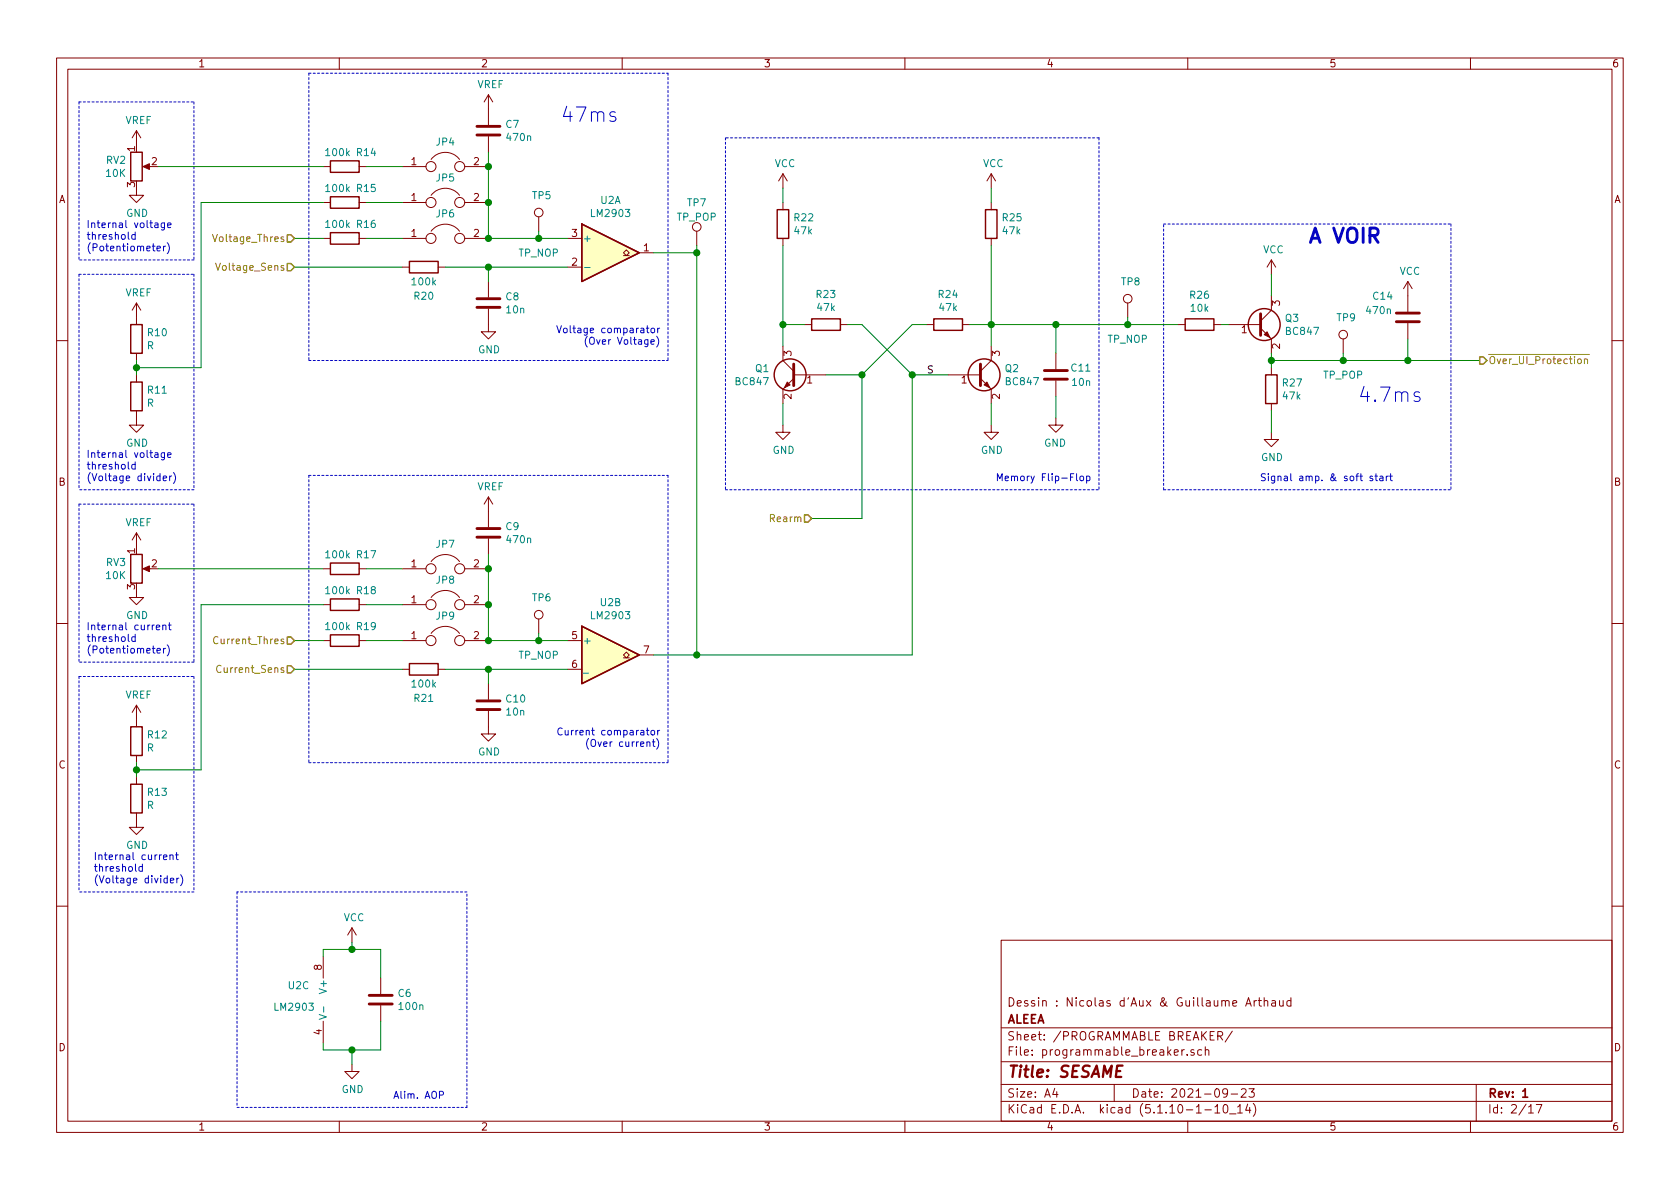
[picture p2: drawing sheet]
<svg xmlns="http://www.w3.org/2000/svg" width="297mm" height="210mm" viewBox="0 0 297 210" stroke-linecap="round" stroke-linejoin="round" font-family="sans-serif">
<g fill="none" stroke="#840000" stroke-width=".18">
<path d="M10 10.3h277v189.9h-277zM12 12.2h273v186.1h-273zM60 10.3v1.9M86.4 16.8v5.3M86.4 16.8l-.8 1.2M86.4 16.8l.7 1.2M110 10.3v1.9M160 10.3v1.9M210 10.3v1.9M260 10.3v1.9M24.1 33.3v1.2h1.3l-1.3 1.3-1.2-1.3h1.2M24.1 23.1v2.5"/>
<path d="M24.1 23.1l-.7 1.3M24.1 23.1l.8 1.3M25.7 29.5h1M57.1 29.5h1.3M57.1 35.8h1.3M63.5 29.5h1.3M63.5 35.8h1.3M71.1 29.5h4.2M71.1 35.8h4.2M76.2 28.2a3.2 3.2 0 0 1 5.1 0M76.2 34.5a3.2 3.2 0 0 1 5.1 0M82.2 29.5h4.2"/>
<path d="M82.2 35.8h4.2M86.4 24.1v2.8M95.2 38.3v2.6M138.4 30.7v2.6M138.4 35.8v1.3M138.4 30.7l-.7 1.3M138.4 30.7l.8 1.3M175.3 30.7v2.6M175.3 35.8v1.3M175.3 30.7l-.8 1.3M175.3 30.7l.7 1.3M24.1 53.6v3.8"/>
<path d="M24.1 53.6l-.7 1.3M24.1 53.6l.8 1.3M57.1 42.2h1.3M63.5 42.2h1.3M71.1 47.2h1.3M71.1 42.2h4.2M76.2 40.9a3.2 3.2 0 0 1 5.1 0M77.5 47.2h1.2M82.2 42.2h4.2M86.4 54.6v4.1h1.2l-1.2 1.2-1.3-1.2h1.3M86.4 49.8v2.8M100.3 47.2h2.6"/>
<path d="M100.3 42.2h2.6M110.2 45.2h.5l-.5-.5 .5-.5 .6 .5-.6 .5h.6M113 44.7h2.6M123.2 40.9v2.5M138.4 42.2v1.2M142.2 57.4h1.3M148.6 57.4h1.3M163.8 57.4h1.3M170.2 57.4h1.2M175.3 42.2v1.2M199.4 53.6v2.5M208.3 57.4h1.2"/>
<path d="M214.6 57.4h1.3M217.2 57.4h5.7M222.9 58l1.9 1.9v2.6M224.8 46v2.5M224.8 52.3v2.6l-1.9 1.9M224.8 46l-.8 1.2M224.8 46l.8 1.2M237.5 59.9v2.6M248.9 49.8l-.7 1.2M248.9 49.8v5.3M248.9 57.1v2.8M248.9 49.8l.8 1.2"/>
<path d="M10 60.2h2M24.1 72.6v2.6h1.3l-1.3 1.2-1.2-1.2h1.2M24.1 62.5v1.2M24.1 66.3v1.3M138.4 75.2v1.2h1.3l-1.3 1.3-1.2-1.3h1.2M138.4 61.2v2.5l1.9 2M140.3 66.9l-1.9 1.9v2.6M140.3 66.3h5.7M167.6 66.3h5.8M173.4 66.9l1.9 1.9v2.6M175.3 75.2v1.2h1.2l-1.2 1.3-1.3-1.3h1.3M175.3 61.2v2.5l-1.9 2"/>
<path d="M186.7 73.9v1.3h-1.3l1.3 1.2 1.3-1.2h-1.3M186.7 62.5v2.8M186.7 67.3v2.8M224.8 76.4v1.3h1.3l-1.3 1.3-1.3-1.3h1.3M224.8 65v1.3M224.8 71.4v1.2M285 60.2h2M24.1 94.2v2.6M24.1 94.2l-.7 1.3M24.1 94.2l.8 1.3M76.2 99.3a3.2 3.2 0 0 1 5.1 0M86.4 87.9l-.8 1.2"/>
<path d="M86.4 87.9v5.3M86.4 95.2v2.8M86.4 87.9l.7 1.2M10 110.3h2M24.1 104.4v1.3h1.3l-1.3 1.2-1.2-1.2h1.2M25.7 100.6h1M57.1 113.3h1.3M57.1 106.9h1.3M57.1 100.6h1.3M63.5 113.3h1.3M63.5 106.9h1.3M63.5 100.6h1.3"/>
<path d="M71.1 113.3h4.2M71.1 118.4h1.3M71.1 106.9h4.2M71.1 100.6h4.2M76.2 112a3.2 3.2 0 0 1 5.1 0M76.2 105.7a3.2 3.2 0 0 1 5.1 0M77.5 118.4h1.2M82.2 113.3h4.2M82.2 106.9h4.2M82.2 100.6h4.2M95.2 109.5v2.5M100.3 113.3h2.6"/>
<path d="M100.3 118.4h2.6M110.2 116.3h.5l-.5-.5 .5-.5 .6 .5-.6 .5h.6M113 115.8h2.6M285 110.3h2M24.1 124.7l-.7 1.3M24.1 124.7v3.8M24.1 133.6v1.3M24.1 137.4v1.3M24.1 124.7l.8 1.3M86.4 125.7v4.1h1.2l-1.2 1.3-1.3-1.3h1.3M86.4 120.9v2.8M24.1 143.8v2.5h1.3l-1.3 1.3-1.2-1.3h1.2"/>
<path d="M10 160.2h2M57.1 169.2v3.8M62.2 164.1l-.7 1.2M62.2 164.1v2.5M62.2 164.1l.8 1.2M67.3 173v2.8M67.3 177.8v2.8M177 166.3h108v32h-108zM220.2 177.9l.6-1.5 .4 1.5M220.4 177.5h.7M221.7 176.9v1M222.2 176.9l-.5 .3"/>
<path d="M222.5 176.9h.5M222.7 176.4v1.3l.3 .2M223.5 177.1l.2-.2 .4 .1 .1 .9M223.5 176.4v1.5M224.9 177h.6v.9M225.5 177.3l-.5 .1a.29 .29 0 0 0-.2 .2 .29 .29 0 0 0 .2 .3l.5-.1M226.2 176.9l.1 .9 .4 .1 .2-.1M226.9 176.9v1M228.2 177l-.4-.1-.3 .3 .1 .6 .2 .1 .4-.1M228.2 176.4v1.5M285 160.2h2M57.1 180.6v3.8"/>
<path d="M60 198.3v1.9M62.2 188.2v1.3h1.3l-1.3 1.2-1.2-1.2h1.2M110 198.3v1.9M160 198.3v1.9M177 194.8h108M177 191.8h108M177 187.8h108M177 181.8h108M186.5 192.5l-.4 1h1M186.8 193v1M197 191.8v3M209 185.6v1"/>
<path d="M209.4 185.6l-.4 .3M209.9 186.5v.1M210 198.3v1.9M211.1 185.7l-.4-.1-.2 .2 .1 .2 .5 .2v.3h-.6M212.5 185.7l-.5-.1-.2 .3v.6l.2 .1 .5-.1M213 196.3h1.2M213.1 185.7l.2-.1 .4 .1v.9M213.1 185.1v1.5M214.8 195.8l.4-.5v1.5M214.8 196.8h.9M215.3 183.2l.7-.1 .2-.2-.1-.3-.2-.2h-.6v1.5M215.7 183.2l.5 .7"/>
<path d="M216.4 195.5l.3-.2a.94 .94 0 0 1 0 1.5l-.4-.3v-.6zM217 193.2l-.1 .2a.48 .48 0 0 1-.6-.1v-.6a.48 .48 0 0 1 .6-.1l.1 .1a1.19 1.19 0 0 1-.2 1.2l-.5 .1M217.4 197h1.1M217.7 193.5h1.1M217.9 182.3l-1.3 2M218.8 195.8l.5-.5v1.5M218.8 196.8h.9M219.5 192.7l.2-.2h.3l.3 .2v.3v.2l-.9 .8h.9M220.6 195.2l-.4 1.1h1M220.8 192.5h1l-.5 .6 .4 .1v.7l-.2 .1-.7-.1M221 195.8v1M221.6 195.1a1.71 1.71 0 0 1 0 2.3"/>
<path d="M260 198.3v1.9M261 191.8v6.5M270.3 195.8l.4-.5v1.5M270.3 196.8h.8M271.6 195.3h1l-.6 1.5"/>
<circle cx="76.2" cy="29.5" r=".89"/>
<circle cx="76.2" cy="35.8" r=".89"/>
<circle cx="81.3" cy="29.5" r=".89"/>
<circle cx="81.3" cy="35.8" r=".89"/>
<circle cx="95.2" cy="37.6" r=".76"/>
<circle cx="76.2" cy="42.2" r=".89"/>
<circle cx="81.3" cy="42.2" r=".89"/>
<circle cx="123.2" cy="40.1" r=".76"/>
<circle cx="199.4" cy="52.8" r=".76"/>
<circle cx="237.5" cy="59.2" r=".76"/>
<circle cx="76.2" cy="106.9" r=".89"/>
<circle cx="76.2" cy="113.3" r=".89"/>
<circle cx="76.2" cy="100.6" r=".89"/>
<circle cx="81.3" cy="106.9" r=".89"/>
<circle cx="81.3" cy="113.3" r=".89"/>
<circle cx="81.3" cy="100.6" r=".89"/>
<circle cx="95.2" cy="108.7" r=".76"/>
</g>
<path d="M269.2 193l.5-.5v1.5M269.2 194h.9" fill="none" stroke="#840000" stroke-width=".3"/>
<g fill="none" stroke="#840000" stroke-width=".25">
<path d="M23.1 26.9h2v5.1h-2zM58.4 34.8h5.1v2h-5.1zM58.4 28.4h5.1v2.1h-5.1zM102.9 39.6l10.1 5.1-10.1 5.1zM137.4 37.1h2v5.1h-2zM174.2 37.1h2.1v5.1h-2.1zM23.1 57.4h2v5.1h-2zM58.4 41.1h5.1v2.1h-5.1zM72.4 46.2h5.1v2.1h-5.1zM143.5 56.4h5.1v2h-5.1zM165.1 56.4h5.1v2h-5.1zM209.5 56.4h5.1v2h-5.1z"/>
<path d="M23.1 67.6h2v5h-2zM223.8 66.3h2v5.1h-2zM23.1 98h2v5.1h-2zM58.4 99.6h5.1v2h-5.1zM58.4 105.9h5.1v2h-5.1zM58.4 112.3h5.1v2h-5.1zM72.4 117.3h5.1v2.1h-5.1zM102.9 110.7l10.1 5.1-10.1 5.1zM23.1 138.7h2v5.1h-2zM23.1 128.5h2v5.1h-2z"/>
<circle cx="223.5" cy="57.4" r="2.82"/>
<circle cx="139.7" cy="66.3" r="2.82"/>
<circle cx="174" cy="66.3" r="2.82"/>
</g>
<g fill="none" stroke="#840000" stroke-width=".51">
<path d="M84.3 23.9h4.1M84.3 22.3h4.1M84.3 54.4h4.1M84.3 52.8h4.1M222.9 55.5v3.8M246.9 56.9h4.1M246.9 55.4h4.1M140.3 64.4v3.8M173.4 64.4v3.8M184.7 67.1h4M184.7 65.5h4M84.3 95h4.1"/>
<path d="M84.3 93.5h4.1M84.3 125.5h4.1M84.3 123.9h4.1M65.3 177.5h4M65.3 176h4"/>
</g>
<g fill="#840000" stroke="#840000" stroke-width=".18">
<path d="M174 68.1l.5-.5 .5 1z"/>
<path d="M139.2 67.6l.5 .5-1 .5z"/>
<path d="M223.5 59.2l.5-.5 .5 1z"/>
<path d="M25.3 100.6l1.1-.5v1z"/>
<path d="M25.3 29.5l1.1-.5v1z"/>
</g>
<path d="M103.4 47.3h.9M56.4 179.4l1.3 .4-1.3 .5M57.2 178v1" fill="none" stroke="#008484" stroke-width=".18"/>
<g fill="#ffffc2" stroke="#ffffc2" stroke-width=".18">
<path d="M102.9 110.7l10.1 5.1-10.1 5.1z"/>
<path d="M102.9 39.6l10.1 5.1-10.1 5.1z"/>
</g>
<g fill="none" stroke="#0000c2" stroke-width=".18" stroke-dasharray=".4 .4">
<path d="M14 18v28M14 18h20.3M34.3 18v28M54.6 12.9h63.5M54.6 12.9v50.8M118.1 12.9v50.8M128.3 24.4v62.2M194.3 24.4h-66M194.3 24.4v62.2M205.7 39.6h50.8M256.5 39.6v47M14 48.5v38.1"/>
<path d="M14 48.5h20.3M34.3 48.5v38.1M34.3 46h-20.3M54.6 63.7h63.5M14 89.1v28M14 89.1h20.3M34.3 89.1v28M34.3 86.6h-20.3M54.6 84.1v50.8M54.6 84.1h63.5M118.1 84.1v50.8M128.3 86.6h66"/>
<path d="M205.7 86.6v-47M205.7 86.6h50.8M14 119.6v38.1M14 119.6h20.3M34.3 119.6v38.1M34.3 117.1h-20.3M54.6 134.9h63.5M34.3 157.7h-20.3M41.9 157.7v38.1M82.5 157.7h-40.6M41.9 195.8h40.6M82.5 195.8v-38.1"/>
</g>
<g fill="none" stroke="#008400" stroke-width=".18">
<path d="M27.9 29.5h29.2M57.1 35.8h-21.5v29.2h-11.5M64.8 35.8h6.3M64.8 29.5h6.3M86.4 26.9v15.3h13.9M138.4 33.3v2.5M175.3 33.3v2.5M52.1 47.2h19M52.1 42.2h5M64.8 42.2h6.3M78.7 47.2h21.6M86.4 47.2v2.6"/>
<path d="M95.2 40.9v1.3M115.6 44.7h7.6M123.2 43.4v72.4M138.4 57.4h3.8M138.4 43.4v17.8M149.9 57.4h2.5l8.9 8.9M163.8 57.4h-2.5l-8.9 8.9M171.4 57.4h36.9M175.3 43.4v17.8M186.7 57.4v5.1M199.4 56.1v1.3M215.9 57.4h1.3"/>
<path d="M224.8 48.5v3.8M248.9 59.9v3.8M24.1 63.7v2.6M138.4 71.4v3.8M146 66.3h6.4M152.4 66.3v25.4h-8.9M161.3 66.3h6.3M161.3 66.3v49.5h-45.7M175.3 71.4v3.8M186.7 70.1v3.8M224.8 63.7h36.8M224.8 62.5v2.5"/>
<path d="M224.8 72.6v3.8M237.5 62.5v1.2M86.4 98v15.3h13.9M27.9 100.6h29.2M52.1 113.3h5M52.1 118.4h19M57.1 106.9h-21.5v29.2h-11.5M64.8 113.3h6.3M64.8 100.6h6.3M64.8 106.9h6.3M78.7 118.4h21.6M86.4 118.4v2.5"/>
<path d="M95.2 112v1.3M24.1 134.9v2.5M57.1 169.2v-1.3h10.2v5.1M62.2 166.6v1.3M62.2 185.7v2.5M67.3 180.6v5.1h-10.2v-1.3"/>
</g>
<path d="M50.8 46.6h.6l.7 .6-.7 .7h-.6zM50.8 41.5h.6l.7 .7-.7 .6h-.6zM261.6 63.1h.7l.6 .6-.6 .7h-.7zM142.2 91.1h.7l.6 .6-.6 .6h-.7zM50.8 112.6h.6l.7 .7-.7 .6h-.6zM50.8 117.7h.6l.7 .7-.7 .6h-.6z" fill="none" stroke="#848400" stroke-width=".25"/>
<path d="M37.6 41.4l.4 1.3 .4-1.3M38.1 46.5l.4 1.3 .5-1.3M278.7 62.7h2.3M279 63.5h.3l.3 .2-.1 .6h-.3l-.2-.1zM280.1 63.6l.2-.1h.3l.1 .8M280.1 63.5v.8M38.5 112.7a.5 .5 0 0 0-.6 0 .5 .5 0 0 0-.1 .6 .45 .45 0 0 0 .2 .5 .45 .45 0 0 0 .5-.1M39.1 117.8a.6 .6 0 0 0-.9 .4 .6 .6 0 0 0 .6 .7l.3-.1" fill="none" stroke="#848400" stroke-width=".18"/>
<g fill="none" stroke="#0000c2" stroke-width=".18">
<path d="M108.8 19.9a.6 .6 0 0 0-1 .2l.1 .4 .7 .1 .3 .4-.1 .3-.2 .2-.8-.2M27.4 39.5h.5v.8M27.9 39.7l-.4 .1-.2 .1 .2 .4 .4-.1M29.1 39.4l-.1 1.2-.1 .1-.4-.1M29.1 39.5l-.4-.1-.2 .2 .1 .6h.5M29.6 39.8l.7-.1-.1-.2-.4-.1-.2 .2 .1 .6h.5M23.9 41.5h-.4l-.2 .2 .1 .6h.5M23.9 41v1.3M27.8 43.9l.6-.1-.1-.2-.4-.1-.1 .2v.6h.5M28.9 43.5v.9M29.3 43.5l-.4 .3M29.6 42.9a1.4 1.4 0 0 1 0 2"/>
<path d="M98.5 57.6l.4 1.2 .4-1.2M99.7 58.1h.5l.1 .5-.2 .2h-.4l-.1-.2zM103.8 59.5a1.44 1.44 0 0 0 0 1.9M104.3 59.8a.42 .42 0 0 1 .7 0 .83 .83 0 0 1-.2 1.1l-.4-.1a.93 .93 0 0 1-.1-1zM116.6 58l-.3 .3M251 69.4l-.6-.1-.4 .3 .1 .4 .9 .3 .1 .2-.1 .4-.3 .1-.7-.1M23.9 82.2l-.4-.1-.2 .2 .1 .6h.5M23.9 81.7v1.3M27.4 80.1h.5v.8M27.9 80.4h-.4l-.2 .2 .2 .3 .4-.1M28.9 84.6l.6-.1-.1-.3h-.4l-.1 .1v.7h.5M29.1 80.1l-.1 1.1-.1 .1-.4-.1"/>
<path d="M29.1 80.1h-.4l-.2 .2 .1 .5h.5M29.6 80.5l.7-.1-.1-.3h-.4l-.2 .1 .1 .6h.5M30 84.2v.8M30.4 84.2l-.4 .2M30.7 83.6a1.4 1.4 0 0 1 0 1.9M176.4 85v-1.2l.4 .9 .4-.9v1.2M177.7 84.6l.6-.1v-.3h-.4l-.2 .2 .1 .6h.5M192.1 84.2h.4l.2 .2-.1 .6h-.5M223.7 83.8h-.5l-.1 .1v.3l.5 .3 .1 .3-.2 .2h-.5M224.3 83.8v.1M224.3 84.2v.8M225.4 84.2l-.1 1.1-.2 .1h-.3"/>
<path d="M225.4 84.2h-.4l-.2 .2 .1 .6h.5M226 84.3l.4-.1 .1 .8M226 84.2v.8M245.7 84.2h.5M245.9 83.8v1l.3 .2M23.9 112.6h-.4l-.2 .2 .1 .6h.5M23.9 112.2v1.2M27.6 110.9l.6-.1v-.2l-.4-.1-.2 .2 .1 .6h.5M27.8 115.1l.6-.1-.1-.3-.4-.1-.1 .2v.6h.5M28.8 110.7l.2-.2 .3 .1v.8M28.8 110.5v.9M28.9 114.6v.9"/>
<path d="M29.3 114.6l-.4 .3M29.6 114a1.4 1.4 0 0 1 0 2M29.8 110.5h.5M29.9 110.1v1.1l.4 .2M99.4 128.8a.5 .5 0 0 0-.6 0 .5 .5 0 0 0-.2 .6 .47 .47 0 0 0 .3 .5 .47 .47 0 0 0 .5 0M99.9 129.2l.1 .7h.5M104.1 130.6a1.44 1.44 0 0 0 0 1.9M104.5 130.9l.3-.1a.44 .44 0 0 1 .5 .4v.6l-.3 .2-.3-.1a1 1 0 0 1-.2-1zM116.3 129.2v.8M116.6 129.2l-.3 .2M25.2 153.3l-.4-.1-.2 .3 .1 .5h.5M25.2 152.8v1.3"/>
<path d="M28.9 151.6l.6-.1v-.3h-.4l-.2 .2 .1 .6h.5M30 151.3l.3-.1h.3v.8M30 151.2v.8M30.1 155.7l.6-.1v-.3h-.4l-.2 .2 .1 .6h.5M31 151.2h.5M31.2 150.7v1.1l.3 .2M31.3 155.3v.8M31.6 155.3l-.3 .2M31.9 154.7a1.4 1.4 0 0 1 0 1.9M69.6 194.2l.5-1.2 .4 1.2"/>
</g>
<g fill="#008400" stroke="#008400" stroke-width=".25">
<circle cx="95.3" cy="113.3" r=".51"/>
<circle cx="86.4" cy="29.5" r=".51"/>
<circle cx="237.5" cy="63.7" r=".51"/>
<circle cx="95.3" cy="42.2" r=".51"/>
<circle cx="86.4" cy="47.2" r=".51"/>
<circle cx="62.2" cy="167.9" r=".51"/>
<circle cx="152.4" cy="66.3" r=".51"/>
<circle cx="199.4" cy="57.4" r=".51"/>
<circle cx="24.1" cy="65" r=".51"/>
<circle cx="161.3" cy="66.3" r=".51"/>
<circle cx="123.2" cy="115.8" r=".51"/>
<circle cx="86.4" cy="118.4" r=".51"/>
<circle cx="86.4" cy="35.8" r=".51"/>
<circle cx="86.4" cy="42.2" r=".51"/>
<circle cx="186.7" cy="57.4" r=".51"/>
<circle cx="248.9" cy="63.7" r=".51"/>
<circle cx="224.8" cy="63.7" r=".51"/>
<circle cx="86.4" cy="113.3" r=".51"/>
<circle cx="123.2" cy="44.7" r=".51"/>
<circle cx="62.2" cy="185.7" r=".51"/>
<circle cx="175.3" cy="57.4" r=".51"/>
<circle cx="138.4" cy="57.4" r=".51"/>
<circle cx="86.4" cy="106.9" r=".51"/>
<circle cx="24.1" cy="136.1" r=".51"/>
<circle cx="86.4" cy="100.6" r=".51"/>
</g>
<g font-size="3.5" fill="#0000c2">
<text x="99.1" y="21.6">47ms</text>
<text x="231.1" y="43">A VOIR</text>
<text x="240" y="71.1">4.7ms</text>
</g>
<text font-size="2.8" fill="#840000" x="178" y="190.5">Title: SESAME</text>
<g font-size="2.1" fill="#840000">
<text x="178" y="178">Dessin : Nicolas d'Aux &amp; Guillaume Arthaud</text>
<text x="178" y="184">Sheet: /PROGRAMMABLE BREAKER/</text>
<text x="178" y="181">ALEEA</text>
<text x="178" y="186.7">File: programmable_breaker.sch</text>
<text x="178" y="196.9">KiCad E.D.A. kicad (5.1.10-1-10_14)</text>
<text x="178" y="194.1">Size: A4</text>
<text x="200" y="194.1">Date: 2021-09-23</text>
<text x="263" y="194.1">Rev: 1</text>
<text x="263" y="196.9">Id: 2/17</text>
</g>
<g font-size="1.8" fill="#840000">
<text x="35" y="11.9">1</text>
<text x="85" y="11.9">2</text>
<text x="135" y="11.9">3</text>
<text x="185" y="11.9">4</text>
<text x="235" y="11.9">5</text>
<text x="285" y="11.9">6</text>
<text x="23.9" y="26.8" transform="rotate(-90 23.9 26.8)">1</text>
<text x="26.8" y="29.2">2</text>
<text x="72.7" y="29.2">1</text>
<text x="83.8" y="29.2">2</text>
<text x="10.4" y="35.9">A</text>
<text x="23.9" y="33.1" transform="rotate(-90 23.9 33.1)">3</text>
<text x="72.7" y="35.6">1</text>
<text x="83.8" y="35.6">2</text>
<text x="285.4" y="35.9">A</text>
<text x="72.7" y="41.9">1</text>
<text x="83.8" y="41.9">2</text>
<text x="101.1" y="41.9">3</text>
<text x="101.1" y="47">2</text>
<text x="113.8" y="44.4">1</text>
<text x="219.5" y="58.9">1</text>
<text x="226.3" y="54.1" transform="rotate(-90 226.3 54.1)">3</text>
<text x="140" y="63" transform="rotate(-90 140 63)">3</text>
<text x="176.8" y="63" transform="rotate(-90 176.8 63)">3</text>
<text x="226.3" y="61.7" transform="rotate(-90 226.3 61.7)">2</text>
<text x="140" y="70.6" transform="rotate(-90 140 70.6)">2</text>
<text x="142.7" y="67.8">1</text>
<text x="170" y="67.8">1</text>
<text x="176.8" y="70.6" transform="rotate(-90 176.8 70.6)">2</text>
<text x="10.4" y="85.9">B</text>
<text x="285.4" y="85.9">B</text>
<text x="23.9" y="97.9" transform="rotate(-90 23.9 97.9)">1</text>
<text x="26.8" y="100.3">2</text>
<text x="72.7" y="100.3">1</text>
<text x="83.8" y="100.3">2</text>
<text x="23.9" y="104.2" transform="rotate(-90 23.9 104.2)">3</text>
<text x="72.7" y="106.7">1</text>
<text x="83.8" y="106.7">2</text>
<text x="72.7" y="113">1</text>
<text x="83.8" y="113">2</text>
<text x="101.1" y="113">5</text>
<text x="101.1" y="118.1">6</text>
<text x="113.8" y="115.6">7</text>
<text x="10.4" y="135.9">C</text>
<text x="285.4" y="135.9">C</text>
<text x="56.9" y="171.5" transform="rotate(-90 56.9 171.5)">8</text>
<text x="10.4" y="185.9">D</text>
<text x="56.9" y="183" transform="rotate(-90 56.9 183)">4</text>
<text x="285.4" y="185.9">D</text>
<text x="35" y="199.9">1</text>
<text x="85" y="199.9">2</text>
<text x="135" y="199.9">3</text>
<text x="185" y="199.9">4</text>
<text x="235" y="199.9">5</text>
<text x="285" y="199.9">6</text>
</g>
<g font-size="1.8" fill="#008484">
<text x="84.4" y="15.6">VREF</text>
<text x="22.1" y="21.9">VREF</text>
<text x="89.5" y="22.6">C7</text>
<text x="18.8" y="29">RV2</text>
<text x="57.7" y="27.6">100k</text>
<text x="63.1" y="27.6">R14</text>
<text x="77.2" y="25.7">JP4</text>
<text x="89.7" y="24.9">470n</text>
<text x="137" y="29.6">VCC</text>
<text x="173.8" y="29.6">VCC</text>
<text x="18.8" y="31.3">10K</text>
<text x="57.7" y="34">100k</text>
<text x="63.1" y="34">R15</text>
<text x="77.2" y="32.1">JP5</text>
<text x="94.2" y="35.2">TP5</text>
<text x="22.3" y="38.3">GND</text>
<text x="57.7" y="40.3">100k</text>
<text x="63.1" y="40.3">R16</text>
<text x="77.2" y="38.4">JP6</text>
<text x="104.7" y="38.4">LM2903</text>
<text x="106.2" y="36.1">U2A</text>
<text x="119.7" y="39">TP_POP</text>
<text x="121.6" y="36.5">TP7</text>
<text x="140.5" y="39.1">R22</text>
<text x="140.5" y="41.4">47k</text>
<text x="177.3" y="39.1">R25</text>
<text x="177.4" y="41.4">47k</text>
<text x="91.7" y="45.4">TP_NOP</text>
<text x="103" y="42.8">+</text>
<text x="223.3" y="44.8">VCC</text>
<text x="22.1" y="52.4">VREF</text>
<text x="73" y="50.5">100k</text>
<text x="73.3" y="53">R20</text>
<text x="89.5" y="53.1">C8</text>
<text x="144.4" y="52.7">R23</text>
<text x="166" y="52.7">R24</text>
<text x="198.3" y="50.5">TP8</text>
<text x="210.5" y="52.8">R26</text>
<text x="242.8" y="53">C14</text>
<text x="247.4" y="48.6">VCC</text>
<text x="26.2" y="59.5">R10</text>
<text x="89.6" y="55.4">10n</text>
<text x="144.6" y="55">47k</text>
<text x="166.2" y="55">47k</text>
<text x="210.6" y="55.1">10k</text>
<text x="227.3" y="56.9">Q3</text>
<text x="227.5" y="59.2">BC847</text>
<text x="236.4" y="56.8">TP9</text>
<text x="241.8" y="55.5">470n</text>
<text x="26" y="61.8">R</text>
<text x="84.5" y="62.5">GND</text>
<text x="133.6" y="65.8">Q1</text>
<text x="177.7" y="65.8">Q2</text>
<text x="189.5" y="65.7">C11</text>
<text x="195.9" y="60.6">TP_NOP</text>
<text x="26" y="71.9">R</text>
<text x="26.2" y="69.6">R11</text>
<text x="130.2" y="68.1">BC847</text>
<text x="178" y="68.1">BC847</text>
<text x="189.7" y="68.2">10n</text>
<text x="226.8" y="68.3">R27</text>
<text x="226.9" y="70.7">47k</text>
<text x="234" y="67">TP_POP</text>
<text x="22.3" y="79">GND</text>
<text x="136.6" y="80.3">GND</text>
<text x="173.4" y="80.3">GND</text>
<text x="184.6" y="79">GND</text>
<text x="223" y="81.5">GND</text>
<text x="84.4" y="86.7">VREF</text>
<text x="22.1" y="93.1">VREF</text>
<text x="89.5" y="93.7">C9</text>
<text x="18.8" y="100.1">RV3</text>
<text x="57.7" y="98.7">100k</text>
<text x="63.1" y="98.7">R17</text>
<text x="77.2" y="96.9">JP7</text>
<text x="89.7" y="96.1">470n</text>
<text x="18.8" y="102.4">10K</text>
<text x="57.7" y="105.1">100k</text>
<text x="63.1" y="105.1">R18</text>
<text x="77.2" y="103.2">JP8</text>
<text x="94.2" y="106.3">TP6</text>
<text x="106.2" y="107.2">U2B</text>
<text x="22.3" y="109.5">GND</text>
<text x="57.7" y="111.4">100k</text>
<text x="63.1" y="111.4">R19</text>
<text x="77.2" y="109.6">JP9</text>
<text x="103" y="113.9">+</text>
<text x="104.7" y="109.5">LM2903</text>
<text x="91.7" y="116.5">TP_NOP</text>
<text x="103" y="119">_</text>
<text x="22.1" y="123.5">VREF</text>
<text x="73" y="121.6">100k</text>
<text x="73.3" y="124.1">R21</text>
<text x="89.6" y="124.2">C10</text>
<text x="26.2" y="130.6">R12</text>
<text x="89.6" y="126.5">10n</text>
<text x="26" y="132.9">R</text>
<text x="84.5" y="133.6">GND</text>
<text x="26" y="143">R</text>
<text x="26.2" y="140.7">R13</text>
<text x="22.3" y="150.1">GND</text>
<text x="60.8" y="162.9">VCC</text>
<text x="48.8" y="178.7">LM2903</text>
<text x="51" y="174.9">U2C</text>
<text x="57.8" y="175.3" transform="rotate(-90 57.8 175.3)">V+</text>
<text x="70.4" y="176.3">C6</text>
<text x="70.7" y="178.6">100n</text>
<text x="60.4" y="193.3">GND</text>
</g>
<g font-size="1.8" fill="#0000c2">
<text x="15.2" y="40.3">Internal voltage</text>
<text x="15.2" y="42.4">threshold</text>
<text x="15.2" y="44.4">(Potentiometer)</text>
<text x="15.2" y="81">Internal voltage</text>
<text x="15.2" y="83">threshold</text>
<text x="15.2" y="85.1">(Voltage divider)</text>
<text x="15.2" y="111.4">Internal current</text>
<text x="15.2" y="113.5">threshold</text>
<text x="15.2" y="115.6">(Potentiometer)</text>
<text x="16.5" y="152.1">Internal current</text>
<text x="16.5" y="154.1">threshold</text>
<text x="16.5" y="156.2">(Voltage divider)</text>
</g>
<g font-size="1.8" fill="#848400">
<text x="38.4" y="42.8">Voltage_Thres</text>
<text x="38.9" y="47.9">Voltage_Sens</text>
<text x="263.1" y="64.4">Over_UI_Protection</text>
<text x="136.5" y="92.3">Rearm</text>
<text x="38.4" y="113.9">Current_Thres</text>
<text x="38.9" y="119">Current_Sens</text>
</g>
<text font-size="1.8" x="163.8" y="66">S</text>
<g font-size="1.7" fill="#0000c2">
<text x="100.6" y="58.9">Voltage comparator</text>
<text x="105" y="61">(Over Voltage)</text>
<text x="178.6" y="85.1">Memory Flip-Flop</text>
<text x="227" y="85.1">Signal amp. &amp; soft start</text>
<text x="100.6" y="130">Current comparator</text>
<text x="105.3" y="132.1">(Over current)</text>
<text x="70.3" y="194.3">Alim. AOP</text>
</g>
</svg>
